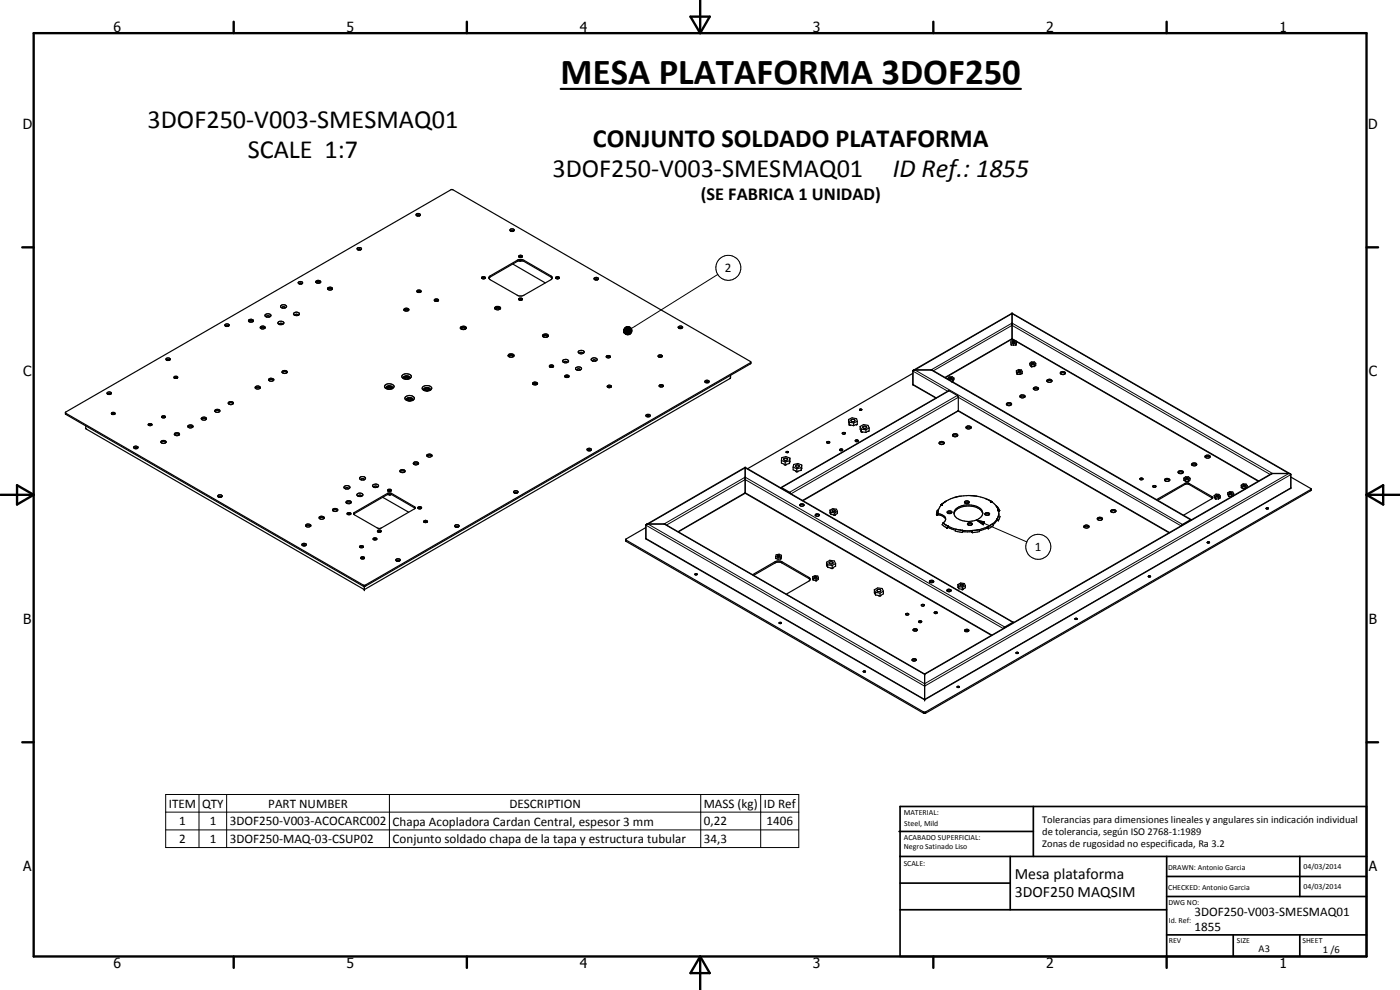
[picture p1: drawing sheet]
<svg xmlns="http://www.w3.org/2000/svg" width="420mm" height="297mm" viewBox="0 0 420 297" stroke-linecap="round" stroke-linejoin="round" font-family="sans-serif">
<g fill="none" stroke="#000" stroke-width=".35">
<path d="M107.2 74.5l.9-.2 .4 .2a.64 .64 0 0 1-.7 .6 .64 .64 0 0 1-.6-.6zM107.6 74.9h-.1M107.6 74.8h.6M108.1 74.9h-.6M108.2 74.8v.2M124.9 64.3l.7-.2 .6 .3a.66 .66 0 0 1-.7 .4 .66 .66 0 0 1-.6-.5zM125.8 64.6l-.4-.1-.2 .3M125.8 64.6v.1M125.8 64.7l-.6 .1M125.8 64.7v.1M153.2 68.7a.59 .59 0 0 1 .7-.1 .59 .59 0 0 1 .4 .7 .75 .75 0 0 1-1.3-.3zM153.4 69.3h.6"/>
<path d="M153.9 79.2l9.7 5.7M154 69.3l-.4-.2-.2 .3M154 69.3v.1M155.7 77.1h1M155.7 77.1a.51 .51 0 0 1 .5-.5 .51 .51 0 0 1 .5 .5M155.7 77.1l.8 .1M155.8 78.2l.3 .2M155.9 77.2h.6M156.1 78.2v.2M156.7 78.2l-.6 .2M156.7 77.1l-.2 .1M67.6 97.3l.8-.1 .4 .3a.59 .59 0 0 1-.7 .6 .59 .59 0 0 1-.5-.8z"/>
<path d="M67.8 97.8l.3-.1zM68 97.7l.5 .2M68.2 97.7l.2 .1M68.5 97.8l-.1 .1M74.6 96.4l.6-.3 .8 .3M74.7 96.5l.3 .1 .9-.1M74.7 96.5l.3-.2h.7l.2 .2M76 96.4l.1-.1a.79 .79 0 0 0-.8-.5 .79 .79 0 0 0-.7 .6l.1 .1M76 96.4l-.1 .1M78.1 98.4l.7-.2 .7 .2M78.1 98.4a.74 .74 0 0 1 .7-.6 .74 .74 0 0 1 .8 .5l-.1 .1M78.1 98.4l.1 .1a.98 .98 0 0 0 1.3-.1"/>
<path d="M78.3 98.6l.3-.3h.5l.3 .3M79.5 94.5a1.07 1.07 0 0 1 1.8 .2 1.01 1.01 0 0 1-1.8-.2zM80 95.1a.45 .45 0 0 1 .4-.4 .45 .45 0 0 1 .4 .4M83.5 96.6a.9 .9 0 0 1 1-.3 .9 .9 0 0 1 .6 .8 .96 .96 0 0 1-.9 .4 .96 .96 0 0 1-.8-.7zM83.9 97.3a.46 .46 0 0 1 .4-.3 .46 .46 0 0 1 .4 .3M84.3 91.7a1.07 1.07 0 0 1 1.7 .3 .96 .96 0 0 1-1 .5 .96 .96 0 0 1-.8-.7zM84.6 92.3a.5 .5 0 0 1 .5-.3 .5 .5 0 0 1 .4 .4M84.6 92.3l.1 .1M88.1 94a.92 .92 0 0 1 1-.4 .92 .92 0 0 1 .7 .8 .99 .99 0 0 1-1.7-.4zM88.5 94.7a.45 .45 0 0 1 .5-.4 .45 .45 0 0 1 .4 .4M89.6 84.7a.63 .63 0 0 1 .7-.3 .63 .63 0 0 1 .4 .7 .65 .65 0 0 1-.7 .2 .65 .65 0 0 1-.4-.6zM89.9 85l-.1 .2"/>
<path d="M90.1 85l.4 .1M90.5 85l-.3-.1-.4 .3M90.5 85v.2M94.8 84.5a.8 .8 0 0 1 .8-.4 .8 .8 0 0 1 .6 .6 .85 .85 0 0 1-1.4-.2zM94.8 84.8l.4-.3 1 .3M94.9 84.8l.5-.2 .7 .2M98.4 86.8l.4-.3 .9 .3M98.4 86.9l.5 .1 .7-.1M98.5 86.9l.5-.3 .6 .3M99.7 86.8l.1-.1a.75 .75 0 0 0-.8-.6 .75 .75 0 0 0-.7 .6l.1 .2M99.7 86.8l-.1 .1M121.3 93.1l.4-.3 .9 .3"/>
<path d="M121.5 93.3a.54 .54 0 0 1 .5-.3 .54 .54 0 0 1 .5 .3M122.6 93.1a.66 .66 0 0 0-.6-.6 .66 .66 0 0 0-.7 .6l.5 .2h.6M122.6 93.1l-.2 .2M125.2 87.5l.3-.1 .8 .1M125.2 87.5v-.3l.2-.2h.6l.4 .4-.3 .3M125.2 87.5l.2 .2M125.3 87.7h.8M126.1 87.7h-.7M130.4 90.3l.4-.3 .7 .3M130.5 89.8l.7-.1 .4 .3a.6 .6 0 0 1-.6 .4 .6 .6 0 0 1-.6-.5zM130.6 90.3h.8M138.2 98.6a1.18 1.18 0 0 1 1.7 0"/>
<path d="M138.2 98.1a.89 .89 0 0 1 1-.3 .89 .89 0 0 1 .7 .8 .99 .99 0 0 1-1.7-.3zM138.5 98.8a.65 .65 0 0 1 .6-.4 .65 .65 0 0 1 .5 .4M144.6 83.5l.4-.1 .6 .1M144.6 83.5v-.1a.62 .62 0 0 1 .5-.4 .62 .62 0 0 1 .6 .4l-.3 .2M144.6 83.5l.3 .1M144.9 83.6h.5M144.9 83.6h-.1M146.8 83.5l.3-.4 8.1-4.7 1-.2 1.1 .2 8 4.7 .4 .4M146.8 83l8.6-5 1.1-.1 8.8 4.9 .4 .6-.2 .4-8.2 4.8-1.4 .2-.5-.1-8.3-4.8-.4-.4zM148.5 92.6a1.13 1.13 0 0 1 1.7 0M148.7 92.8a.65 .65 0 0 1 .6-.3 .65 .65 0 0 1 .6 .3M150.2 92.6v-.1a1.01 1.01 0 0 0-1.7-.1 1.04 1.04 0 0 0 1.4 .4"/>
<path d="M150.2 92.6l-.3 .2M155.7 89.9l-.1-.2 .4-.2 .7 .1v.3M155.7 89.9h1M155.7 89.9l.8 .1M155.9 90h.6M156.7 89.9l-.2 .1M166.8 83.5l.4-.1 .6 .1M166.8 83.5v-.1a.58 .58 0 0 1 .5-.4 .58 .58 0 0 1 .6 .4l-.3 .2M166.8 83.5l.3 .1M167.1 83.6h.5M167.1 83.6h-.1M178.3 83.4a.7 .7 0 0 1 .7-.2 .7 .7 0 0 1 .6 .5 .84 .84 0 0 1-1.3 0z"/>
<path d="M178.6 83.9v.1M178.6 83.9l.4-.1 .3 .2a.35 .35 0 0 0-.4-.3 .35 .35 0 0 0-.3 .2M203.5 98.1a.7 .7 0 0 1 .8-.3 .7 .7 0 0 1 .5 .5 .77 .77 0 0 1-1.3-.2zM204.5 98.5h.1M204.5 98.5l-.4-.2-.2 .2M204.5 98.5l-.4-.2-.2 .3M204.5 98.5v.1M303.7 94v7.7M303.7 94l83.5 48.2M303.7 94l-29.6 17.1M32.1 117.9a.75 .75 0 0 1 1.3 .2 .75 .75 0 0 1-1.3-.2zM32.5 118.3l.3-.3 .3 .3"/>
<path d="M32.5 118.3h.6M50.1 108.1l-.3-.3a.66 .66 0 0 1 .7-.4 .66 .66 0 0 1 .6 .5l-.4 .2M50.1 108.1h.6M50.1 108v.1M50.7 107.9v.2M50.7 108l-.6 .1M50.7 107.9l-.6 .1M52.3 113.4l.4-.2 .5 .2M52.4 112.9h.6a.33 .33 0 0 1 .3 .4 .33 .33 0 0 1-.4 .2l-.6-.1zM52.4 113.5h.7M76.6 116.5l.4-.3h.8l.3 .3M76.8 116a.78 .78 0 0 1 .8-.2 .78 .78 0 0 1 .5 .7l-1.1 .2-.4-.3z"/>
<path d="M80.7 114.1a1.01 1.01 0 0 1 1.4 0M80.7 113.7a1.04 1.04 0 0 1 1.5 .3 .86 .86 0 0 1-.8 .4 .86 .86 0 0 1-.8-.6zM84.7 111.8a1.06 1.06 0 0 1 1.5 0M84.7 111.4a.84 .84 0 0 1 1.5 .4 .9 .9 0 0 1-1.5-.3zM115.6 115.5a1.79 1.79 0 0 1 2.7 .5 1.71 1.71 0 0 1-2.9 0zM116 116.6l-.1-.1a.94 .94 0 0 1 .9-.8 .94 .94 0 0 1 1 .8l-.1 .1M116.2 116.5l.4-.3 .9 .3M116.2 116.1a.84 .84 0 0 1 1.3 .3 .82 .82 0 0 1-1.4-.2zM120.7 112.6a1.88 1.88 0 0 1 2.7 .3 1.5 1.5 0 0 1-1.4 .9 1.5 1.5 0 0 1-1.4-1zM121.2 113.7l-.1-.2a1 1 0 0 1 .9-.8 1 1 0 0 1 1 .7l-.2 .3M121.4 113.1a.85 .85 0 0 1 1.3 .3 .88 .88 0 0 1-1.4-.1zM121.4 113.5l.6-.3 .7 .3"/>
<path d="M121.6 119.2a1.73 1.73 0 0 1 2.8 .3 1.7 1.7 0 0 1-2.9 0zM122.3 119.6a.63 .63 0 0 1 .9-.3 .63 .63 0 0 1 .3 .8 .82 .82 0 0 1-1.3-.3zM126.9 116a1.65 1.65 0 0 1 2.7 .6 1.69 1.69 0 0 1-2.9-.1zM127.3 117.2a.72 .72 0 0 1 .2-.9 .72 .72 0 0 1 .8 0 .57 .57 0 0 1 .7 .2 .57 .57 0 0 1 0 .7M127.5 117a1.03 1.03 0 0 1 1.3 0M127.5 116.6l.9-.1a.46 .46 0 0 1 .4 .6 .46 .46 0 0 1-.7 .2l-.6-.3zM152.5 106.8a1.17 1.17 0 0 0 1.7 0M152.5 106.8v-.1a.99 .99 0 0 1 .9-.6 .99 .99 0 0 1 .9 .6l-.1 .1M152.6 106.8a1.12 1.12 0 0 1 1.6 0M152.8 107.1a.65 .65 0 0 1 .6-.4 .65 .65 0 0 1 .6 .4M159.9 115.2l.6-.2 .8 .2M160.1 115.4l.4-.3 .6 .3"/>
<path d="M161.3 115.2a.74 .74 0 0 0-.7-.6 .74 .74 0 0 0-.8 .6l.3 .2M161.3 115.2l-.4 .3-.8-.1M162.8 100.9a1.23 1.23 0 0 1 1.7 0M162.9 100.5a.97 .97 0 0 1 1.7 .3l-.6 .4h-.6l-.5-.2zM163.1 101.1a.65 .65 0 0 1 .6-.4 .65 .65 0 0 1 .6 .4M164.9 110l.4-.1 .8 .1M164.9 110a.55 .55 0 0 1 .6-.5 .55 .55 0 0 1 .5 .6l-.1 .1M164.9 110l.4 .2h.6M165.1 110.2h.8M168.9 108.1a1.02 1.02 0 0 1 1.7 .3 .98 .98 0 0 1-.9 .5 .98 .98 0 0 1-.8-.7zM169.3 108.8l-.1-.1a.49 .49 0 0 1 .5-.3 .49 .49 0 0 1 .5 .4M169.6 113.1l.5-.2 .6 .2"/>
<path d="M169.6 112.7a.69 .69 0 0 1 1.1 .3 .63 .63 0 0 1-.7 .3 .63 .63 0 0 1-.4-.6zM169.7 113.2h.8M172.8 110.3a.9 .9 0 0 1 1-.3 .9 .9 0 0 1 .6 .8 .99 .99 0 0 1-1.6-.4zM173.1 111a.49 .49 0 0 1 .5-.3 .49 .49 0 0 1 .5 .3M173.1 111h.1M173.6 105.4a1.26 1.26 0 0 1 1.7 .2 .94 .94 0 0 1-.9 .6 .94 .94 0 0 1-.8-.7zM174 106.1a.45 .45 0 0 1 .4-.4 .45 .45 0 0 1 .5 .4M177.5 107.6a1.07 1.07 0 0 1 1.7 .3l-.5 .5h-.7l-.5-.3zM177.9 108.3a.45 .45 0 0 1 .4-.4 .45 .45 0 0 1 .5 .4M181.9 106.9l.4-.2h.5a.34 .34 0 0 1 .4 .3 .34 .34 0 0 1-.4 .4l-.7-.1zM182 107.2l.6-.2 .5 .2M182.2 115.9a.67 .67 0 0 1 .7-.3 .67 .67 0 0 1 .6 .5 .7 .7 0 0 1-.7 .3 .7 .7 0 0 1-.6-.5z"/>
<path d="M182.3 116.1l.4-.1 .7 .1M197.6 107l.6-.2 .5 .2M197.6 106.7a.59 .59 0 0 1 .7-.3 .59 .59 0 0 1 .4 .7 .62 .62 0 0 1-.7 .2 .62 .62 0 0 1-.4-.6zM197.9 116l.4-.3 .7 .3M198 115.5h.9l.2 .3a.7 .7 0 0 1-.7 .3 .7 .7 0 0 1-.6-.4zM211.6 114.3a.6 .6 0 0 1 .7-.2 .6 .6 0 0 1 .4 .6l-.9 .1-.3-.2zM211.9 114.7h.6M211.9 114.7h.1M212.5 114.7v.1M219.2 112.6l-.1 1-109.8 63.3M225.3 108.7l-115.9 66.9-89.8-51.7M274 112l-49.6 28.6"/>
<path d="M280.9 119.4l-6.9-3.9 .1-4.4h5.8l77.6 44.8M284.5 113.5v.2M284.5 113.5l.5 .5M285 114h.1M285 113.5l.5-.2 .2 .2-.5 .2zM285.6 114.4h.1M285.9 114.5h-.1M285.9 113.9v.6M285.9 113.9l-.9 .1M286.3 113.5v.4l-.4 .6M286.3 113.5l-.5-.5-1 .1-.3 .4M286.3 113.5l-.4 .4"/>
<path d="M303.4 102.4l.8-.3 .8 .3v1.1h-1.6zM303.4 102.9l.8 .3M303.7 101.7l1 .6M303.7 101.7l-20 11.6M303.9 102.5l.3-.1 .3 .3-.4 .1zM304.2 103.2v.4M305 102.4l72.6 42M305 102.9l-.8 .3M305 111.3l.3 1M305 111.3l.3 .4M305 111.3l.7-.4 .9 .1 .2 .5M305.3 112.3l.8 .1"/>
<path d="M305.3 111.7v.6M305.3 111.7l.8 .2M305.7 111.2l.6 .2-.7 .1zM306.1 118.7a.89 .89 0 0 1 1.5 .3 .79 .79 0 0 1-.8 .4 .79 .79 0 0 1-.7-.7zM306.1 111.9v.5M306.1 119.1a1.01 1.01 0 0 1 1.5 0M306.8 111.5v.6l-.7 .3M306.8 111.5l-.7 .4M309.1 109l.4 .5M309.1 109v.5l.4 .6M309.1 109l.4-.4h.9l.4 .4M309.5 109.5v.6"/>
<path d="M309.5 109.5h.9M309.6 109l.4-.2 .3 .3-.4 .1zM310.2 116.4a.86 .86 0 0 1 1.4 .3 .9 .9 0 0 1-1.5-.2zM310.2 116.8a1.02 1.02 0 0 1 1.4 0M310.4 110l-.9 .1M310.4 109.5v.5M310.8 109v.6l-.4 .4M310.8 109l-.4 .5M314.2 114.4l.1-.1a1.03 1.03 0 0 1 1.4 .1M314.3 114a.75 .75 0 0 1 .8-.2 .75 .75 0 0 1 .5 .7 .94 .94 0 0 1-1.5-.3zM318.3 112.1l.6-.3 .8 .3M318.3 111.6l.2-.1a.75 .75 0 0 1 1.2 .6 .73 .73 0 0 1-.9 .4 .73 .73 0 0 1-.5-.9z"/>
<path d="M19.7 123.7l115.8-66.8 89.8 51.7v.5l-115.8 66.8h-.5l-89.3-51.6zM25.7 127.8l.2 .9 83.4 48.2M33.5 123.9l.7-.2 .3 .4-.3 .3h-.5zM33.5 124.2l.4-.1 .5 .1M33.6 124.3h.7M40.1 134.2a.74 .74 0 0 1 .7-.3 .74 .74 0 0 1 .6 .5 .77 .77 0 0 1-1.3-.2zM40.4 134.5l.4-.2 .3 .2M40.4 134.5l.1 .1M40.5 134.5l.5-.1 .1 .2M40.5 134.5h-.1M44.5 127.3a.69 .69 0 0 1 1.1 .2 .59 .59 0 0 1-.6 .3 .59 .59 0 0 1-.5-.5zM44.6 127.6h.9"/>
<path d="M44.7 127.7h.7M48.3 132.8v-.2a.81 .81 0 0 1 .8-.4 .81 .81 0 0 1 .7 .6M48.3 132.8l.7-.3 .8 .3M48.3 132.8l.6 .3 .9-.3M48.6 125.3l.4-.2 .6 .2M48.6 124.9l.7-.1 .3 .2a.54 .54 0 0 1-.5 .4 .54 .54 0 0 1-.5-.5zM48.8 125.3h.6M52.4 130.4l-.1-.1a.87 .87 0 0 1 .8-.5 .87 .87 0 0 1 .8 .5l-.1 .1M52.4 130.4a1.06 1.06 0 0 0 1.4 0M52.4 130.4a1.14 1.14 0 0 1 1.4 0M56.4 127.8a.92 .92 0 0 1 1.5 .2 .87 .87 0 0 1-.8 .4 .87 .87 0 0 1-.7-.6zM56.4 128.1a1.01 1.01 0 0 1 1.5 0"/>
<path d="M60.4 125.7a.75 .75 0 0 1 .8-.6 .75 .75 0 0 1 .7 .7M60.4 125.7l.1 .2a1.08 1.08 0 0 0 1.4-.1M60.5 125.8l.1-.1a1.03 1.03 0 0 1 1.3 .1M64.5 123.4a1.02 1.02 0 0 1 1.4 0M64.5 123.1a.9 .9 0 0 1 1.5 .2 .84 .84 0 0 1-.8 .4 .84 .84 0 0 1-.7-.5zM68.5 121.1l.7-.3 .8 .3M68.5 121.1a.75 .75 0 0 1 .8-.6 .75 .75 0 0 1 .7 .6M68.5 121.1a.99 .99 0 0 0 1.5 0M122.1 120.2l-.1-.3a1.01 1.01 0 0 1 1-.6 1.01 1.01 0 0 1 .9 .8l-.1 .1M122.3 120l.7-.2 .6 .2M124.1 139.2l.1-.1a1.03 1.03 0 0 1 1.3 .1M124.2 138.8a.94 .94 0 0 1 1.4 .3 .86 .86 0 0 1-.8 .4 .86 .86 0 0 1-.7-.6z"/>
<path d="M128.1 136.9l.7-.3 .8 .3M128.1 136.8v-.1a.81 .81 0 0 1 .8-.5 .81 .81 0 0 1 .7 .7M128.1 136.8a.99 .99 0 0 0 1.5 .1M176.5 135.2l.3-.2 .4 .2M176.5 135.2l-.2-.1a.6 .6 0 0 1 .5-.7 .6 .6 0 0 1 .7 .5l-.3 .3M176.5 135.2h.7M176.5 135.2v.1M176.5 135.2l.2-.2 .5 .2M177.2 135.2v.1M193.9 124.5l.9-.2 .3 .3a.62 .62 0 0 1-.6 .5 .62 .62 0 0 1-.6-.6zM194.1 125h.7M194.7 124.8h-.3l-.3 .2"/>
<path d="M194.8 124.9v.1M194.8 125h.1M234.5 138.2v.7l1.2 .7M234.5 138.2l1.2 .4M235.3 137.6l.5-.1 .6 .2a.66 .66 0 0 1-.6 .5 .66 .66 0 0 1-.6-.4zM235.7 138.6v1M235.9 135.6v.1M235.9 135.6l.3-.2 .4 .2M236 135.6h.6M236 135.6l-.1 .1M236 135.6h.5M236.5 135.6l.1 .1"/>
<path d="M236.6 135.6l-.3 .2-.4-.1M236.9 139.1l-1.2 .5M236.9 138.3v.8M236.9 138.3l-1.2 .3M237.1 137.5l-.2 1.6M237.1 137.5l-.2 .8M237.1 137.5l-1.2-.5-1.3 .3-.1 .9M238.8 139.7a.6 .6 0 0 1 .6-.2 .6 .6 0 0 1 .4 .5 .59 .59 0 0 1-.6 .2 .59 .59 0 0 1-.4-.5zM240.6 139.5v1.2M240.6 139.5l-.2 .8M240.6 139.5l-1.1-.4-1.3 .3-.2 .8M248.1 132.6a.45 .45 0 0 0 .4 .4 .45 .45 0 0 0 .5-.4"/>
<path d="M248.1 132.6l.4-.1 .5 .1M248.1 132.6h.9M252 134.9l.3 .4 .5-.1 .1-.3M252 134.9l.5-.2 .4 .2M252 134.9h.9M252.8 129.9l.6-.1 .3 .2M252.8 129.9a.46 .46 0 0 0 .4 .4 .46 .46 0 0 0 .5-.3M252.8 129.9h.9M254.7 125.9l.1 1.4M254.7 125.9l1-.6 1.4 .3 .2 .8M254.7 125.9l.2 .8M254.8 127.4l.1 .2"/>
<path d="M254.9 127.6l1.3 .1M254.9 126.7v.9M254.9 126.7l1.3 .2M255.4 126a.7 .7 0 0 1 1.2 .2 .66 .66 0 0 1-.7 .3 .66 .66 0 0 1-.5-.5zM256.2 126.9v.8M256.7 132.1h.8a.41 .41 0 0 1-.4 .5 .41 .41 0 0 1-.4-.5zM256.7 132.2h.9M257.3 126.4v1l-1.1 .3M257.3 126.4l-1.1 .5M258 122.9h.6M258 123l.2-.3 .4 .3M258 122.9v.1"/>
<path d="M258.1 128v.8l.4 .9M258.1 128l1.1-.6 1.3 .2 .3 .8M258.1 128l.4 .8M258.5 129.7l1.4 .1M258.5 128.8v.9M258.5 128.8l1.4 .1M258.6 122.9l-.2 .2-.4-.1M258.9 128.1a.67 .67 0 0 1 .6-.3 .67 .67 0 0 1 .6 .5 .68 .68 0 0 1-1.2-.2zM259.9 128.9v.9M260.8 128.4v.9l-.9 .5M260.8 128.4l-.9 .5M281.9 133.1l.4-.3 .8 .1 .2 .2"/>
<path d="M282 132.6a.9 .9 0 0 1 1.4 .4 .81 .81 0 0 1-.9 .4 .81 .81 0 0 1-.6-.6zM285.9 130.8l.6-.3 .9 .3M286 130.8l.6 .3 .7-.3M286 130.8l-.1-.1a.83 .83 0 0 1 .7-.6 .83 .83 0 0 1 .8 .6l-.1 .1M287.6 123.3v-4.3l-2.9-1.8-50.4 29.1M287.6 123.3l63.2 36.6M287.6 123.3l-46.7 26.9M287.6 123.2h.1M290 128.4a1.01 1.01 0 0 1 1.4 0M290.1 128l.7-.2 .7 .3a.76 .76 0 0 1-.8 .6 .76 .76 0 0 1-.7-.6zM302.1 121.1l1.1-.3 .4 .3a.75 .75 0 0 1-.8 .6 .75 .75 0 0 1-.7-.6zM302.1 121.4l.6-.2 .9 .2"/>
<path d="M357.7 139.5a1.14 1.14 0 0 1 1.4 0M357.7 139.1a.75 .75 0 0 1 .9-.2 .75 .75 0 0 1 .5 .7 1.01 1.01 0 0 1-1.5-.3zM361.7 137.2a1.14 1.14 0 0 1 1.4 0M361.8 136.7l.9-.1a.46 .46 0 0 1 .5 .5 .46 .46 0 0 1-.6 .4l-.8-.2-.2-.2zM65.4 148.6a.8 .8 0 0 1 1.3 .2 .74 .74 0 0 1-.7 .4 .74 .74 0 0 1-.6-.4zM66.4 149.1l-.7-.1 .5-.1 .1 .3M91.7 157.6a.85 .85 0 0 1 .9-.4 .85 .85 0 0 1 .6 .7l-1.1 .2zM91.8 157.9l.4-.3 1 .3M95.8 155.5a1.01 1.01 0 0 1 1.5 0M95.8 155.1a.74 .74 0 0 1 .9-.3 .74 .74 0 0 1 .5 .8 .79 .79 0 0 1-.9 .2 .79 .79 0 0 1-.5-.7zM99.9 153.2a1.01 1.01 0 0 1 1.4 0M99.9 152.8a.79 .79 0 0 1 .8-.3 .79 .79 0 0 1 .6 .7 .86 .86 0 0 1-1.5-.3z"/>
<path d="M103.3 146a1 1 0 0 1 1.7 .3 .92 .92 0 0 1-.9 .5 .92 .92 0 0 1-.8-.7zM103.7 146.7a.42 .42 0 0 1 .4-.4 .42 .42 0 0 1 .5 .4M103.9 150.9a1.01 1.01 0 0 1 1.5 0M104 150.5a.83 .83 0 0 1 1.4 .2 .85 .85 0 0 1-.8 .5 .85 .85 0 0 1-.7-.6zM104.3 154.3l.4-.2 .5 .2M104.4 154.4h.7M104.5 154.4l-.3-.1a.53 .53 0 0 1 .5-.5 .53 .53 0 0 1 .6 .5l-.3 .1M104.5 154.4h.5M106.1 154l10.6-6.1 .8 .1 6.9 4 .2 .4-.2 .3-9.9 5.7-.7 .2-7.4-4.1zM107.2 148.2a1.02 1.02 0 0 1 1.7 .3l-.5 .5h-.7l-.5-.3zM107.5 148.8a.49 .49 0 0 1 .5-.3 .49 .49 0 0 1 .4 .4M107.5 148.8l.1 .1"/>
<path d="M108.2 143.1a.88 .88 0 0 1 .9-.1 .88 .88 0 0 1 .5 .7l-.4 .3h-.7l-.6-.4zM108.4 144a.45 .45 0 0 1 .4-.4 .45 .45 0 0 1 .5 .4M111.9 145.5a1.07 1.07 0 0 1 1.7 .3 .98 .98 0 0 1-.9 .5 .98 .98 0 0 1-.9-.7zM112.2 146.1l.1 .1M112.3 146l.5-.2 .3 .4M112.3 146l-.1 .1M113.3 159.2l.8-.2 .3 .3a.57 .57 0 0 1-.6 .4 .57 .57 0 0 1-.5-.5zM113.4 159.6l.3-.2 .6 .2M113.5 159.6h.7M114.9 149.2l7.7 4.5M116.3 148.4h1.2l7 4.1M116.3 148.4l-10.1 5.9"/>
<path d="M116.3 148.4l.7 .2M116.4 147l.7-.2 .3 .3a.58 .58 0 0 1-.5 .4 .58 .58 0 0 1-.6-.4zM116.4 147.3l.4-.2 .6 .2M116.5 147.4h.7M117 148.3v.3M117.4 148.4l-.4 .2M120 141.5l.5-.2h.6l.4 .2M120.1 141.1a.85 .85 0 0 1 1.4 .4 .78 .78 0 0 1-.8 .4 .78 .78 0 0 1-.6-.8zM125.5 152.2a.59 .59 0 0 1 .6-.2 .59 .59 0 0 1 .4 .5 .56 .56 0 0 1-.7 .2 .56 .56 0 0 1-.3-.5zM125.5 152.5h.9M125.6 152.7h.7M127.2 156.3a.56 .56 0 0 1 .6-.2 .56 .56 0 0 1 .4 .5 .63 .63 0 0 1-1-.2z"/>
<path d="M127.2 156.6h1M127.4 156.8h.6M136.6 157.5a.64 .64 0 0 1 .7-.1 .64 .64 0 0 1 .4 .5 .59 .59 0 0 1-.7 .4 .59 .59 0 0 1-.4-.8zM136.8 158.1h.6M137.5 158.1l-.1 .1M137.5 158.1l-.5-.2-.2 .3M154.1 147.5a.84 .84 0 0 1 1.4 .1 .76 .76 0 0 1-.7 .4 .76 .76 0 0 1-.7-.5zM154.5 147.9l.4-.2 .2 .2M154.5 147.9v.1M154.6 147.8l-.1 .1M154.9 147.7l.2 .2M155.1 147.9v.1"/>
<path d="M223.6 140.2v7.8M223.6 140.2l80.6 46.5M223.6 148l73.9 42.6M223.6 148l-20 11.6M223.6 140.2l-29.6 17.2M234.3 146.3l2.7 1.4 .3 .4M234.3 146.3h.1M238 140.2v.8l1.1 .6M238 140.2l1.1 .4M239.1 140.6v1M240.1 151.4l.8-.2a.37 .37 0 0 1 .4 .3 .37 .37 0 0 1-.4 .4l-.7-.1zM240.1 151.6a.81 .81 0 0 1 1.1 0"/>
<path d="M240.4 141.1l-1.3 .5M240.4 140.3v.8M240.4 140.3l-1.3 .3M240.5 140.6l.1 .1M240.6 140.7v-.2l-.2 .6M244.7 154.7l.4-.3 .8 .3M244.8 154.3a.56 .56 0 0 1 .7-.2 .56 .56 0 0 1 .3 .6 .55 .55 0 0 1-.7 .3 .55 .55 0 0 1-.3-.7zM249.1 153.1l.1 .9M249.1 153.1l.8-.5 1.1 .2 .3 .6M249.1 153.1l.3 .6M249.2 154l.2 .3M249.2 153.9v.1"/>
<path d="M249.4 153.7v.6M249.4 154.3l1.1 .3M249.4 153.7l1.1 .2M249.8 153.2l.4-.2 .4 .1a.43 .43 0 0 1-.4 .5 .43 .43 0 0 1-.4-.4zM250.5 153.9v.7M251.3 153.4v.7l-.8 .5M251.3 153.4l-.8 .5M281 154.4h.5M281.5 154.1v.4a2.38 2.38 0 0 1 2.3 1.4M281.5 154.1l-.5 .3M281.5 153.2v.9a1.93 1.93 0 0 1 2.2 1.9l-.7 .9M281.5 153.3v.8"/>
<path d="M281.7 152.8l-.2 .5M281.7 152.8a1.63 1.63 0 0 0-.7 1.6M282.4 151.6h.1M282.8 151.3l-1.1 1.5M283 156.9l1.4 1 2.5 .9M283 156.9v.2M283.1 151l.9-.7-1.6 1.3M284.3 153.9l.7-.3 .6 .3M284.4 153.4l.8-.1 .5 .4a.76 .76 0 0 1-.8 .4 .76 .76 0 0 1-.6-.5zM284.5 158.2l2.3 .9M284.5 157.9l-1.4-.9-.4 .4 1.5 1M284.5 157.9l-.3 .5"/>
<path d="M284.5 158.2l-.3 .2M284.5 157.9v.3M286.3 154.1a3.5 3.5 0 0 1 3.8-2.3 4.8 4.8 0 0 1 4.6 1.8l.2 .5M286.8 152.8a6.1 6.1 0 0 1 7.8 .2 1.92 1.92 0 0 1-1.3 2.9 6.1 6.1 0 0 1-6.8-1.1l-.2-.9zM286.9 149.1l-.7 .2M288.2 148.8a11.2 11.2 0 0 0-5.8 2.8M288.9 159.5l2.8 .1M288.9 159.1l-2.1-.3-.1 .5 2.1 .5M288.9 159.1l-.1 .7M288.9 159.5l-.1 .3M288.9 159.1v.4M289.5 150.5l.9-.2 .5 .2a.68 .68 0 0 1-.7 .6 .68 .68 0 0 1-.7-.6z"/>
<path d="M289.5 150.9l.6-.3 .7 .3M290.4 157.4l.7-.3 .6 .3M290.4 157a.84 .84 0 0 1 1.4 .3 .72 .72 0 0 1-.8 .4 .72 .72 0 0 1-.6-.7zM291.1 148.7a10.7 10.7 0 0 1 7.8 3.1M291.7 159.2v.4M291.7 159.2l.1 .6M291.7 159.6l.1 .2M291.7 159.2l2.1-.3 .2 .6-2.2 .3M292.2 148.8h-2.9l-2.2 .3M292.5 148.8l.7 .1M295.6 154.1a.72 .72 0 0 1 .7-.3 .72 .72 0 0 1 .6 .6 .84 .84 0 0 1-1.3-.3zM295.6 154.4l.5-.2 .8 .2"/>
<path d="M296.3 158.5l-2.4 .8M296.3 158.1l.3 .5M296.3 158.1v.4M296.3 158.5l.3 .1M296.3 149.9l1.1 .5M296.6 158.6l1.5-.9-.3-.5a13.3 13.3 0 0 1-10.2 1.7M297.1 150.2l.5 .4M297.3 157.5l-1 .6M298.9 151.8l.3 .3M298.9 151.8l.7 .6 .4 .8M299.2 156.1l-1.2 1.4M299.2 152.1l.4 .9"/>
<path d="M299.2 156.1l.4 .1M299.2 155.8l.4 .4M299.2 155.8v.3M299.2 155.8l.5-1.2 .4 .4-.5 1.2M299.6 153l.4 .2M299.6 153l.2 1.6M299.8 154.3a4.4 4.4 0 0 1-2.2 3.1M300 153.2l-.3 .1M325.3 158.2l.4-.3 1.1 .3M325.4 157.7a.86 .86 0 0 1 1.4 .4 .91 .91 0 0 1-1.5-.2zM329.3 155.8a1.19 1.19 0 0 1 1.5 0M329.5 155.4l.1-.1a.83 .83 0 0 1 1.3 .4 .84 .84 0 0 1-.9 .4 .84 .84 0 0 1-.7-.6z"/>
<path d="M333.4 153.5a1.01 1.01 0 0 1 1.4 0M333.4 153.2l.4-.3 1 .2a.66 .66 0 0 1-.3 .7 .66 .66 0 0 1-.8-.1l-.3-.2zM342.1 143.6h.9M342.1 143.6a.47 .47 0 0 1 .5-.2 .47 .47 0 0 1 .4 .4 .47 .47 0 0 1-.5 .2 .47 .47 0 0 1-.4-.4zM346 145.8a.49 .49 0 0 1 .5-.1 .49 .49 0 0 1 .4 .4l-.6 .1-.3-.2zM346 145.8h.9M347.1 149.9l9.1-5 7.7 4.3-.1 .4-8.6 5M349.6 144.2l.4 .2 1-.2M349.6 144.2l-.1-.1a.81 .81 0 0 1 .8-.6 .81 .81 0 0 1 .8 .6l-.1 .1M349.6 144.2a1 1 0 0 1 1.4 0M353.6 141.5a.9 .9 0 0 1 1.5 .3 .83 .83 0 0 1-.8 .4 .83 .83 0 0 1-.7-.7zM353.6 141.9a1.01 1.01 0 0 1 1.4 0"/>
<path d="M355.3 143.5v.6l.5 .3M355.3 143.5l.5-.5h.9l.5 .5M355.3 143.5l.5 .4M355.8 144.4l.8 .1M355.8 143.9h.8M355.8 143.9v.5M356 143.3l.6 .2-.7 .1zM356.6 143.9v.6M357.2 143.5v.5l-.6 .5M357.2 143.5l-.6 .4M357.6 156l-.2-.1-2.6 1.5-.2 .3M363.9 149.5l-7.1-4.2-.8-.1-8.6 4.9"/>
<path d="M364.4 148.7v.5l.4 .5M364.4 148.7l.4 .4M364.4 148.7l.5-.4h.9l.4 .5M364.8 149.7h.9M364.8 149.1v.6M364.8 149.1l.9 .1M365 148.7l.5-.2 .2 .3-.4 .2zM365.7 149.2v.5M366.2 148.8v.6l-.5 .3M366.2 148.8l-.5 .4M368.5 147.9l.3 1.1M368.5 147.9l.6-.4 .9 .1 .2 .5"/>
<path d="M368.5 147.9l.3 .5M368.8 149h.8M368.8 148.4v.6M368.8 148.4l.8 .1M369.1 147.8l.6 .1a.3 .3 0 0 1-.3 .3 .3 .3 0 0 1-.3-.4zM369.6 148.5v.5M370.1 148.8l-.5 .2M370.2 148.1v.6M370.2 148.1l-.6 .4M372.5 145.6l.1 .7M372.5 145.6l.6-.4h.9l.3 .5M372.5 145.6l.3 .4"/>
<path d="M372.6 146.3l.2 .3M372.6 146.2v.1M372.8 146.6l.8 .1M372.8 146l.9 .1M372.8 146v.6M373.1 145.5h.5l.1 .2-.5 .1zM373.7 146.1v.6M373.8 146.5v.1M374.3 145.7v.5l-.5 .3M374.3 145.7l-.6 .4M380 152.4h.4l.2 .3h-.5zM380.1 152.5l.5 .1"/>
<path d="M380.6 152.5l-.6 .1M380.6 152.5v.1M387.4 143.1l6 3.5v.6M393.3 147.2l-115.7 66.8h-.4l-89.4-51.7 .1-.6 5.9-3.4M393.4 147.2h-.1M393.5 146.8l-115.9 66.9-89.8-51.7M90.9 163.7h-.1a.56 .56 0 0 1 .2-.7 .56 .56 0 0 1 .7 .1l.2 .3-.3 .3M90.9 163.7h.7M90.9 163.7l.5-.2 .2 .2M90.9 163.7h.1M108 163.9a.59 .59 0 0 1 .6-.2 .59 .59 0 0 1 .4 .5l-.8 .1-.3-.2zM108 164.2l.4-.2 .6 .2"/>
<path d="M108.2 164.3h.6M108.3 167.6v-.2a.58 .58 0 0 1 .5-.4 .58 .58 0 0 1 .6 .4l-.1 .2M108.3 167.6l.4 .1 .6-.1M108.4 167.6h.9M108.5 167.6h.7M109.3 176v.9M112 161.8h1M112 161.5a.57 .57 0 0 1 .7-.2 .57 .57 0 0 1 .4 .5 .58 .58 0 0 1-.6 .2 .58 .58 0 0 1-.5-.5zM112.2 162h.6M118.8 167.9a.74 .74 0 0 1 .7-.3 .74 .74 0 0 1 .6 .5 .77 .77 0 0 1-1.3-.2zM119.1 168.3l.4-.2 .3 .3M119.1 168.3l.1 .1"/>
<path d="M119.2 168.3h.6M119.2 168.3h-.1M208.6 172.4l.3-.3 .3 .3M208.7 172.3h.5M208.7 172.3l-.1 .1M208.7 172.3h.4M208.7 172.3h-.1M209.2 172.3l-.2 .2-.4-.1M225.9 172.4l6.7-3.9 1.3-.2 .7 .2 8.1 4.7a.6 .6 0 0 1 .5 .6 .6 .6 0 0 1-.5 .6l-6.7 3.9M226.2 172.6l6.4-3.7 1.3-.2 9 5 .2 .3M232.8 167v.6l.7 .2M232.8 167l.7 .3"/>
<path d="M233.4 166.7l.6 .1-.5 .2zM233.5 167.3v.5M234.3 167.7l-.8 .1M234.3 167.1v.6M234.3 167.1l-.8 .2M234.4 167.5v.1M234.4 167.6l-.1 .1M234.5 166.6l-.1 .9M234.5 166.6l-.7-.3-.9 .2-.1 .5M234.5 166.6l-.2 .5M243.9 173l.2 1M243.9 173l.7-.3 .8 .1 .2 .6"/>
<path d="M243.9 173l.2 .5M244 173.7h.1M244.1 174l.8 .3M244.1 173.5v.5M244.1 173.5l.8 .2M244.4 173.1l.5-.1 .2 .2-.4 .2zM244.9 173.7v.6M245.6 173.4v.5l-.7 .4M245.6 173.4l-.7 .3M248.1 168.7l.9-.6 1.4 .2 .4 .8M248.1 168.7v1.1M248.1 168.7l.3 .8"/>
<path d="M248.1 169.8l.3 .4M248.2 169.7l-.1 .1M248.4 170.2l1.4 .4M248.4 169.5v.7M248.4 169.5l1.4 .2M248.9 168.7l.2-.1a.43 .43 0 0 1 .7 0 .43 .43 0 0 1-.1 .6h-.6zM249.8 169.7v.9M250.8 169.1v.8l-1 .7M250.8 169.1l-1 .6M262.4 177l.1 1.1M262.4 177l1-.6 1.3 .2 .4 .8M262.4 177l.4 .7"/>
<path d="M262.5 178.1v-.2l.3 .6M262.5 178v.1M262.8 178.5l1.3 .4M262.8 177.7v.8M262.8 177.7l1.3 .3M263.2 177a.59 .59 0 0 1 .6-.2 .59 .59 0 0 1 .5 .5 .66 .66 0 0 1-1.1-.2zM264.1 178v.9M265.1 177.4v.8l-1 .7M265.1 177.4l-1 .6M279 174.6l.3-.2h.6l.3 .2M279 174.3l.8-.2a.39 .39 0 0 1 .4 .5 .39 .39 0 0 1-.6 .2l-.6-.1zM284.2 177.3l.4-.3 .8 .3"/>
<path d="M284.3 176.9l.5-.1 .6 .2a.59 .59 0 0 1-.6 .6 .59 .59 0 0 1-.5-.6zM287.5 175.4l.1 .9M287.5 175.4l.8-.5 1.1 .2 .3 .6M287.5 175.4l.3 .6M287.6 176.3l.2 .4M287.6 176.2v.1M287.8 176.7l1.1 .3M287.8 176v.7M287.8 176l1.1 .2M288.2 175.3h.7l.2 .3a.56 .56 0 0 1-1-.1zM288.9 176.2v.8M289.7 175.7v.7l-.8 .6"/>
<path d="M289.7 175.7l-.8 .5M344.6 173h.7M344.6 172.9l.4-.1 .3 .2M344.6 172.9v.1M345.3 172.9l-.7 .1M345.3 173h.1M362.3 162.7l.7 .1M362.3 162.7l.3 .3 .4-.3M362.3 162.8h.7M363 162.7l-.4-.1-.3 .2M233.8 186.9l.7 .1M233.8 186.9h.7"/>
<path d="M233.8 186.9l.6-.2 .1 .3M233.9 186.9h.6M233.9 186.9h-.1M271.8 184.2h.9M271.9 184.1a.39 .39 0 0 1 .5-.1 .39 .39 0 0 1 .2 .5 .39 .39 0 0 1-.5 .1 .39 .39 0 0 1-.2-.5zM273.8 197.9a.61 .61 0 0 1 .6-.3 .61 .61 0 0 1 .5 .6 .66 .66 0 0 1-.7 .2 .66 .66 0 0 1-.4-.5zM273.8 198.2l.4-.2 .7 .2M274.1 189.1l.4-.1 .7 .1M274.1 188.8a.7 .7 0 0 1 1.2 .3l-.3 .3h-.6l-.4-.3zM275.7 186.4h.9M275.8 186.4l.6-.1 .2 .3-.6 .2-.3-.1zM276.5 181.5l.3 .4h.3l.3-.4"/>
<path d="M276.5 181.5l.4-.2 .5 .2M276.5 181.5h.9M280.4 183.7a.45 .45 0 0 0 .4 .4 .45 .45 0 0 0 .5-.3M280.4 183.7l.6-.1 .3 .2M280.4 183.7h.9M289.5 189.4l.5-.3 .7 .3M289.6 189a.64 .64 0 0 1 .7-.2 .64 .64 0 0 1 .4 .6l-1 .1-.2-.4zM304.2 186.7l-2.7 1.4-.2 .4M304.2 186.7v.1M305 195.9h.6M305 196h.1M305 196l.1-.3 .5 .1v.2"/>
<path d="M305 195.9l.3-.2 .3 .3M305 195.9v.1M305.6 196h-.6M322.6 185.7h.6M322.6 185.7h.1M322.6 185.7l.3-.2 .4 .2M323.2 185.7h-.6M323.2 185.7h.1M323.3 185.7l-.4 .2-.3-.2M259.1 201.5l.3-.2 .3 .2M259.1 201.5h.6M259.1 201.5h.1"/>
<path d="M259.6 201.5h.1M259.6 201.5h-.5M259.6 201.4l-.5 .1M277.5 202.2l-77.9-44.9-5.3-.1-.4 .3-.1 4 .2 .3 83.5 48.2M277.5 202.2l104-60 5.5-.1 .4 .2-.1 4.3-109.8 63.4M277.5 202.2v7.8M287.2 206.1l.2-.2 .5 .2-.2 .2zM287.3 206.1h.6zM287.9 206.1h.1"/>
</g>
<g fill="#000">
<circle cx="303.7" cy="94" r=".18"/>
<circle cx="285.7" cy="114.4" r=".18"/>
<circle cx="303.7" cy="101.7" r=".18"/>
<circle cx="109.3" cy="176.9" r=".18"/>
<circle cx="244" cy="173.7" r=".18"/>
<circle cx="277.5" cy="202.2" r=".18"/>
<circle cx="277.5" cy="210" r=".18"/>
</g>
<g fill="none" stroke="#000" stroke-width=".3">
<path d="M187.2 99.1l.2 .8zM187.2 99.4l.2 .5zM187.2 98.8l.2 1.1zM187.2 99.6l.2 .3zM187.4 99.9l.3 .3zM187.4 99.9l.6 .5zM187.4 99.9l.8 .6zM187.4 99.9l1.1 .6zM187.4 99.9l1.4 .5zM187.4 99.9l1.6 .4zM187.4 99.9l1.9 .3-.3 .1zM187.4 99.9h2l-.1 .3z"/>
<path d="M187.4 99.9l2.2-.2-.2 .2zM187.4 99.9l2.2-.4v.2zM187.4 99.9l2.3-.7-.1 .3zM187.4 99.9l2.2-1 .1 .3zM187.4 99.9l2.2-1.2v.2zM187.4 99.9l2-1.5 .2 .3zM187.4 99.9l1.8-1.6 .2 .1zM187.4 98.6v1.3zM187.4 99.8h2.2M187.5 98.4l.2-.2-.3 1.7zM187.5 98.4l-.1 1.5zM187.7 98.2l.2-.2-.5 1.9z"/>
<path d="M187.9 98h.3l-.8 1.9zM188.2 98h.3l-1.1 1.9zM188.5 98h.3l-1.4 1.9zM188.8 98l.2 .1-1.6 1.8zM189 98.1l.2 .2-1.8 1.6zM215.4 82.3l-25.9 16.3M187.4 100h2M274 115.3l7 4.1M274 111.3l10.4 6.1M280.1 111.3l23.6-13.7 77.5 44.8M283.6 113.2l20.1-11.6 74.1 42.7M284.8 117.3l-50.2 29"/>
<path d="M287.3 118.7l-50.3 29M200.1 157.5l23.5-13.6 77.5 44.7M203.5 159.5l20.1-11.7 74.1 42.7M237.4 148.2l50.2-29 66.8 38.6M240.8 150.2l46.8-27 63.4 36.6M281 154.4l.5-.3v.3zM282.4 151.6l.3-.3v.3zM284.5 157.9v.3l-.3 .2zM288.9 159.1l-.1 .7zM291.7 159.2l.1 .6zM293 156l2.5 .6-.4 .9zM293 156l15.2 6.6"/>
<path d="M296.3 158.1l.3 .5-.3-.1zM297.4 150.4l.3 .2-.3 .1zM299.2 155.8l.4 .4-.4-.1zM299.6 153l.4 .2-.4 .1zM354.9 157.4l-80.3-46.4 29.1-16.9 83.1 48-109.3 63-83-47.9 29.1-16.8 80.3 46.3M355.6 145v.3M356.8 145v.3M357.3 156l-77.9-45 24.3-14.1 78.2 45.2-104.4 60.3-78.2-45.2 24.3-14 77.9 44.9M363.7 149v.4M387.4 146.4l-109.9 63.4-83.7-48.3M387.4 142.4l-109.9 63.5-83.7-48.3M393.3 146.9v.3"/>
<path d="M187.9 162.1v.3M232.6 168.5v.4M234.6 168.5v.4M242.7 173.2v.4M277.2 213.6v.4M277.8 213.6v.4M49.7 238.4h190v15.9h-190zM59.7 238.4v15.9M68 238.4v15.9M116.9 238.4v15.9M210.3 238.4v15.9M228.3 238.4v15.9"/>
<path d="M49.7 243.7h190M49.7 249h190"/>
<circle cx="218.6" cy="80.4" r="3.8"/>
<circle cx="311.6" cy="164.1" r="3.8"/>
</g>
<g fill="#000">
<path d="M187.4 99.9l.3 .3zM187.4 99.9l.6 .5zM187.4 99.9l.8 .6zM187.4 99.9l1.1 .6zM187.4 99.9l1.4 .5zM187.4 99.9l1.6 .4zM187.4 99.9l1.9 .3-.3 .1zM187.4 99.9l2.3-.7-.1 .3zM187.4 99.9l2.2-1 .1 .3zM187.4 99.9l2.2-1.2v.2zM187.4 99.9l2-1.5 .2 .3zM187.4 99.9l1.8-1.6 .2 .1z"/>
<path d="M189 98.1l.2 .2-1.8 1.6zM188.8 98l.2 .1-1.6 1.8zM188.5 98h.3l-1.4 1.9zM188.2 98h.3l-1.1 1.9zM187.9 98h.3l-.8 1.9zM187.7 98.2l.2-.2-.5 1.9zM187.5 98.4l.2-.2-.3 1.7zM187.5 98.4l-.1 1.5zM187.4 98.6v1.3zM187.2 98.8l.2 1.1zM187.2 99.1l.2 .8zM187.2 99.4l.2 .5z"/>
<path d="M187.2 99.6l.2 .3zM281 154.4l.5-.3v.3zM282.4 151.6l.3-.3v.3zM284.5 157.9v.3l-.3 .2zM288.9 159.1l-.1 .7zM291.7 159.2l.1 .6zM293 156l2.5 .6-.4 .9zM296.3 158.1l.3 .5-.3-.1zM297.4 150.4l.3 .2-.3 .1zM299.2 155.8l.4 .4-.4-.1zM299.6 153l.4 .2-.4 .1z"/>
</g>
<g fill="none" stroke="#000" stroke-width=".71">
<path d="M10.1 9.9h400v277.1h-400zM70.1 6.5v3.4M140.1 6.5v3.4M207.2 5h5.8l-2.9 4.9zM210.1 0v9.9M280.1 6.5v3.4M350.1 6.5v3.4M6.7 74.2h3.4M410.1 74.2h3.5M.1 148.5h10M5.1 145.6l5 2.9-5 2.9zM410.1 148.5h10"/>
<path d="M410.1 148.5l5-2.9v5.8zM6.7 222.7h3.4M410.1 222.7h3.5M70.1 287v3.4M140.1 287v3.4M210.1 287v10M210.1 287l2.9 5h-5.8zM280.1 287v3.4M350.1 287v3.4"/>
</g>
<g fill="none" stroke="#000" stroke-width=".51">
<path d="M269.8 249.5h40.3M270.1 242h140v45h-140zM270.1 257h140M303.2 257v16M310.1 242v15M350.1 257v30M390.1 257v12M270.1 265h33.1M270.1 273h80M350.1 269h60M350.1 263h60M350.1 280.5h60"/>
<path d="M370.1 280.5v6.5M390.1 280.5v6.5"/>
</g>
<path d="M168.3 26.7h138.1" fill="none" stroke="#000" stroke-width=".63"/>
<path d="M187.4 99.7h2.2" fill="none" stroke="#000" stroke-width=".38"/>
<text font-size="11" x="168.3" y="25.1">MESA PLATAFORMA 3DOF250</text>
<g font-size="7.9">
<text x="44.3" y="38.4">3DOF250-V003-SMESMAQ01</text>
<text x="74.4" y="47.4">SCALE 1:7</text>
<text x="177.9" y="44.1">CONJUNTO SOLDADO PLATAFORMA</text>
<text x="165.8" y="53.1">3DOF250-V003-SMESMAQ01</text>
<text x="268" y="53.1">ID Ref.: 1855</text>
</g>
<text font-size="5.5" x="210.3" y="60.1">(SE FABRICA 1 UNIDAD)</text>
<g font-size="4.7">
<text x="304.6" y="263.7">Mesa plataforma</text>
<text x="304.6" y="269.1">3DOF250 MAQSIM</text>
</g>
<g font-size="4.2">
<text x="34" y="9.6">6</text>
<text x="104" y="9.6">5</text>
<text x="174" y="9.6">4</text>
<text x="244" y="9.6">3</text>
<text x="314" y="9.6">2</text>
<text x="384" y="9.6">1</text>
<text x="6.8" y="38.7">D</text>
<text x="410.6" y="38.7">D</text>
<text x="7" y="112.9">C</text>
<text x="410.8" y="112.9">C</text>
<text x="7" y="187.1">B</text>
<text x="410.8" y="187.1">B</text>
<text x="7" y="261.4">A</text>
<text x="410.8" y="261.4">A</text>
<text x="34" y="290.4">6</text>
<text x="104" y="290.4">5</text>
<text x="174" y="290.4">4</text>
<text x="244" y="290.4">3</text>
<text x="314" y="290.4">2</text>
<text x="384" y="290.4">1</text>
</g>
<g font-size="3.9">
<text x="217.6" y="81.7">2</text>
<text x="310.6" y="165.4">1</text>
<text x="50.7" y="242.3">ITEM</text>
<text x="60.7" y="242.3">QTY</text>
<text x="80.5" y="242.3">PART NUMBER</text>
<text x="152.9" y="242.3">DESCRIPTION</text>
<text x="211.2" y="242.4">MASS (kg)</text>
<text x="229.2" y="242.4">ID Ref</text>
<text x="53.8" y="247.6">1</text>
<text x="62.9" y="247.6">1</text>
<text x="68.9" y="247.6">3DOF250-V003-ACOCARC002</text>
<text x="117.8" y="247.7">Chapa Acopladora Cardan Central, espesor 3 mm</text>
<text x="211.2" y="247.6">0,22</text>
<text x="230" y="247.6">1406</text>
<text x="53.8" y="252.9">2</text>
<text x="62.9" y="252.9">1</text>
<text x="68.9" y="252.9">3DOF250-MAQ-03-CSUP02</text>
<text x="117.8" y="253">Conjunto soldado chapa de la tapa y estructura tubular</text>
<text x="211.2" y="252.9">34,3</text>
<text x="358.5" y="275">3DOF250-V003-SMESMAQ01</text>
<text x="358.5" y="279.4">1855</text>
</g>
<g font-size="3.1">
<text x="312.7" y="246.8">Tolerancias para dimensiones lineales y angulares sin indicación individual</text>
<text x="312.7" y="250.4">de tolerancia, según ISO 2768-1:1989</text>
<text x="312.7" y="254">Zonas de rugosidad no especificada, Ra 3.2</text>
<text x="377.7" y="285.6">A3</text>
<text x="397" y="285.9">1 /6</text>
</g>
<g font-size="2.4">
<text x="271.2" y="244.4">MATERIAL:</text>
<text x="271.3" y="252">ACABADO SUPERFICIAL:</text>
<text x="271.4" y="247.9">Steel, Mild</text>
<text x="271.3" y="254.6">Negro Satinado Liso</text>
<text x="271.2" y="259.7">SCALE:</text>
<text x="350.6" y="260.9">DRAWN: Antonio Garcia</text>
<text x="391.2" y="260.6">04/03/2014</text>
<text x="350.6" y="267">CHECKED: Antonio Garcia</text>
<text x="391.2" y="266.7">04/03/2014</text>
<text x="350.6" y="271.4">DWG NO:</text>
<text x="350.8" y="276.9">Id. Ref:</text>
<text x="350.8" y="282.8">REV</text>
<text x="371.2" y="282.9">SIZE</text>
<text x="390.9" y="282.9">SHEET</text>
</g>
</svg>
